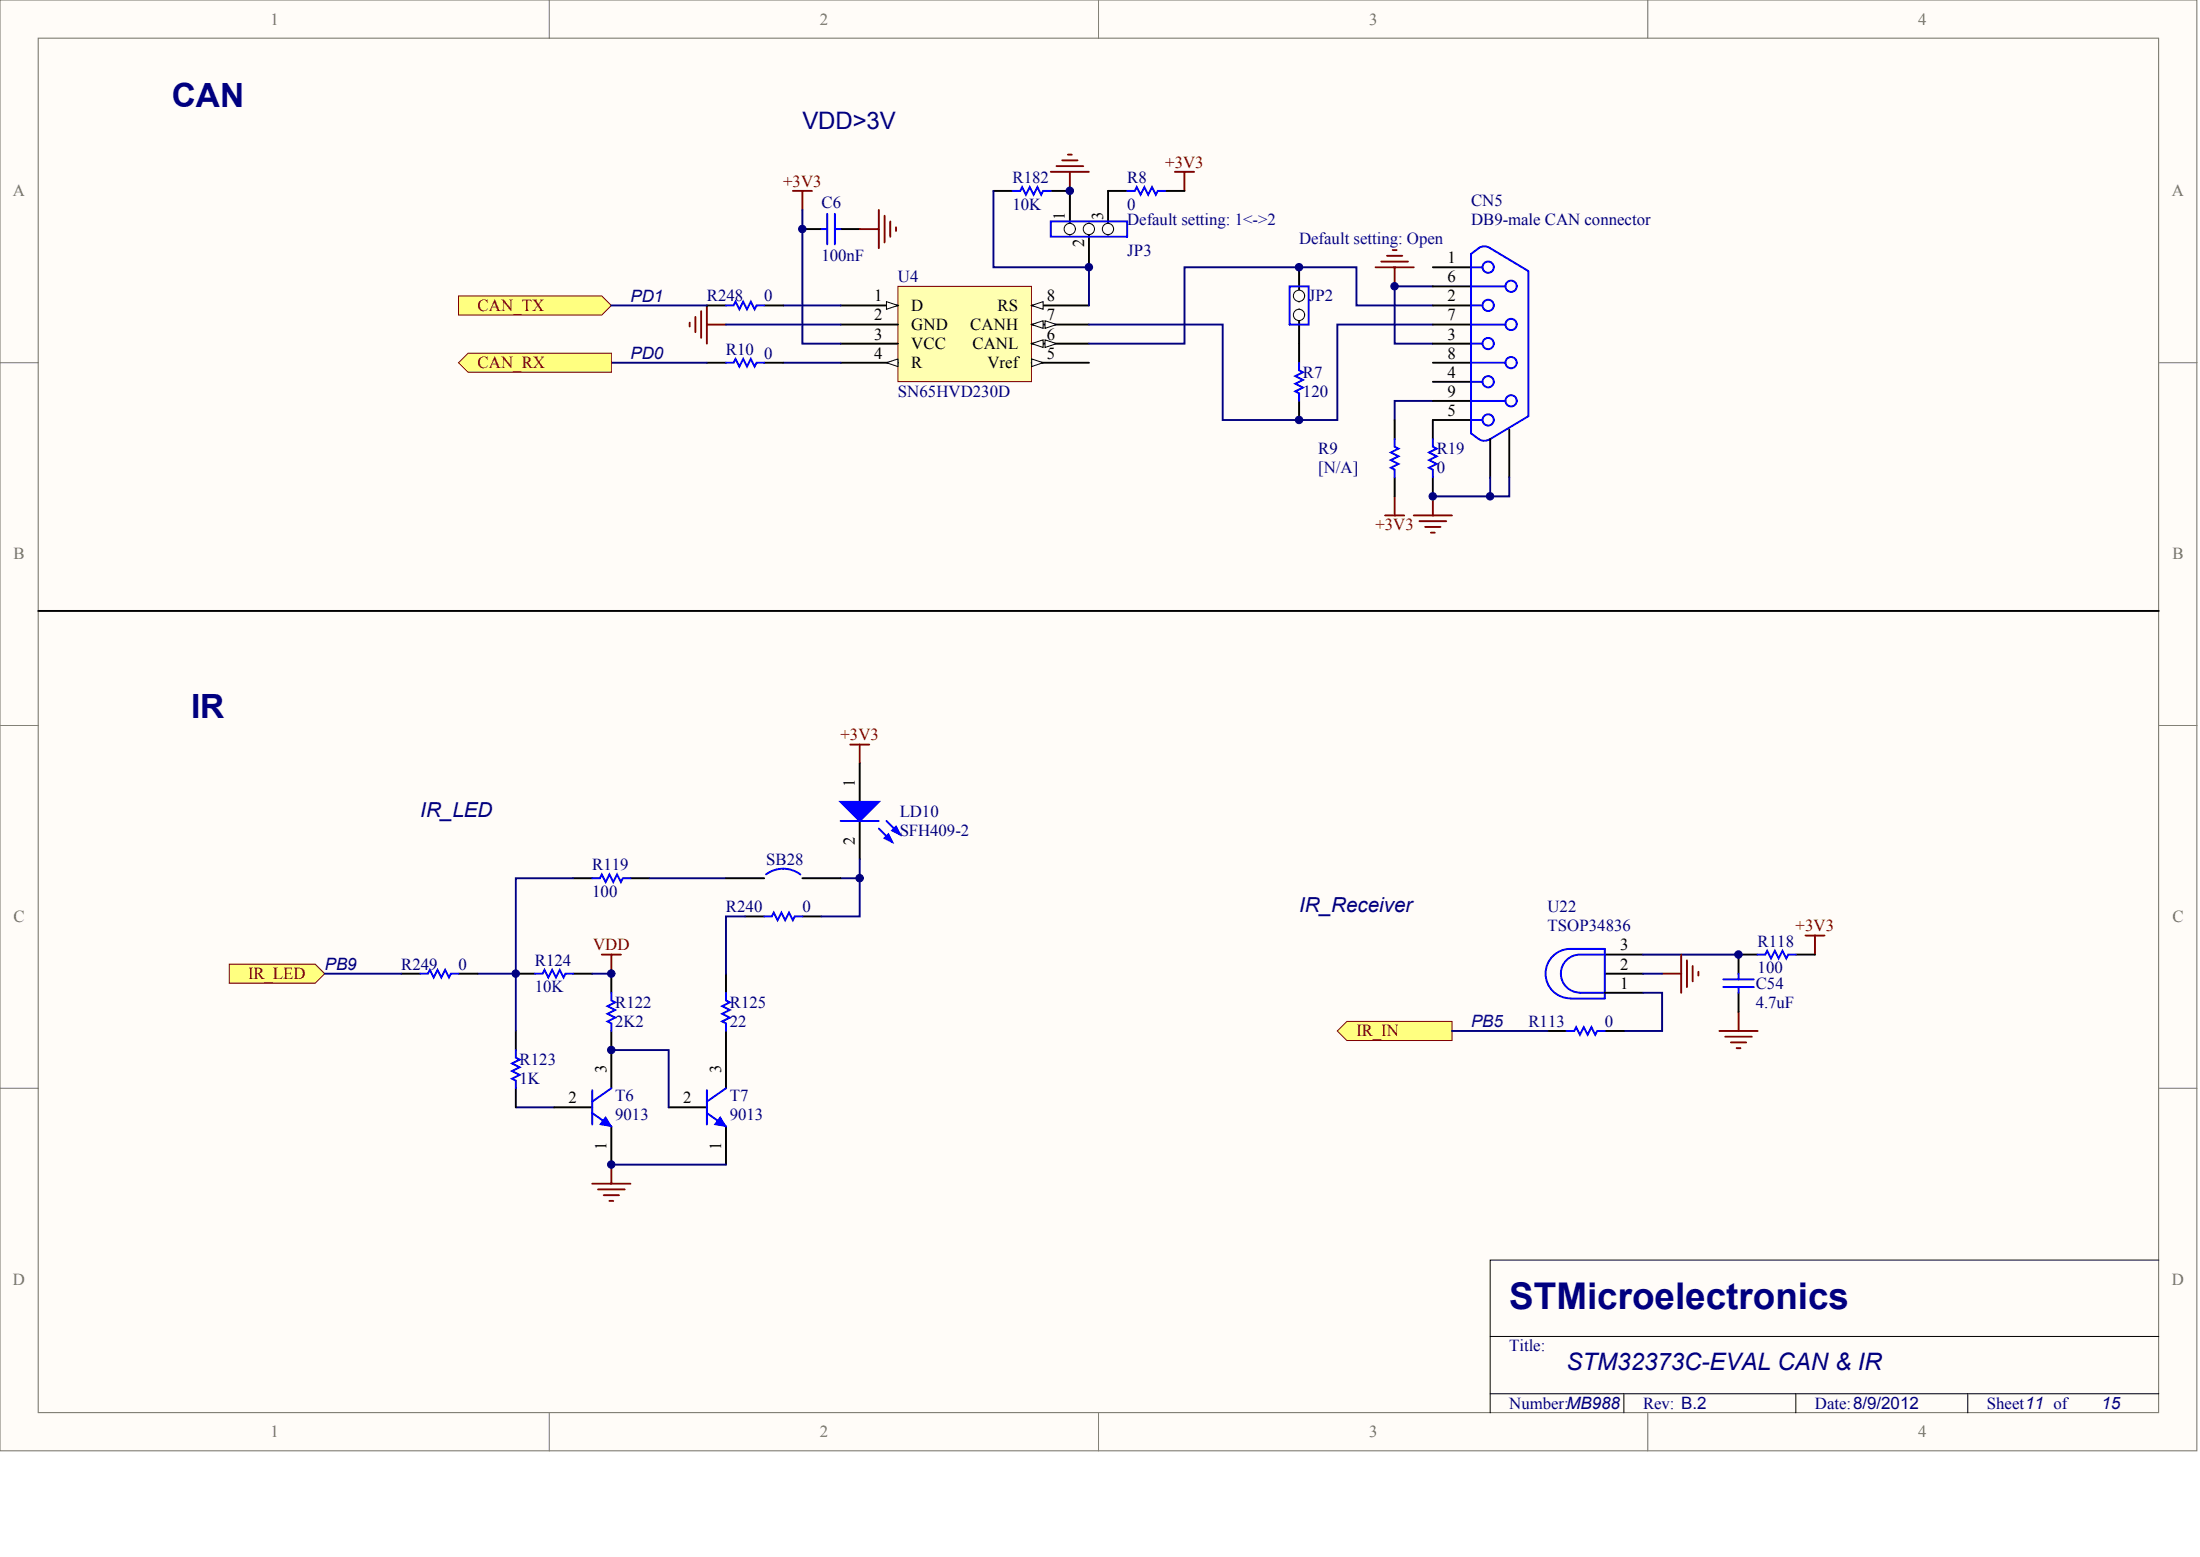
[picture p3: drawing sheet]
<svg xmlns="http://www.w3.org/2000/svg" width="840mm" height="594mm" viewBox="0 0 840 594" stroke-linecap="round" stroke-linejoin="round" font-family="sans-serif">
<g fill="#fffcf8" stroke="#716f64" stroke-width=".38">
<path d="M0 0h838.4v553.6h-838.4z"/>
<path d="M14.6 14.6h809.2v524.4h-809.2z"/>
</g>
<path d="M209.6 0v14.6M419.2 0v14.6M628.9 0v14.6M0 138.4h14.6M823.9 138.4h14.6M0 276.8h14.6M823.9 276.8h14.6M0 415.2h14.6M823.9 415.2h14.6M209.6 539.1v14.5M419.2 539.1v14.5M628.9 539.1v14.5" fill="none" stroke="#716f64" stroke-width=".38"/>
<path d="M823.9 480.8h-255.2v58.3M568.7 509.9h255.2M568.7 531.8h255.2M619.7 531.8v7.3M685.4 531.8v7.3M751 531.8v7.3" fill="none" stroke="#000" stroke-width=".38"/>
<path d="M14.6 233.1h809.3" fill="none" stroke="#000" stroke-width=".73"/>
<path d="M342.7 109.3h50.9v36.3h-50.9z" fill="#ffffb0" stroke="#800000" stroke-width=".38"/>
<path d="M320.8 116.6h21.9" fill="none" stroke="#000" stroke-width=".73"/>
<path d="M338.3 115.1l4.4 1.5-4.4 1.4z" fill="#fffcf8" stroke="#000" stroke-width=".38"/>
<path d="M320.8 123.8h21.9M320.8 131.1h21.9M320.8 138.4h21.9" fill="none" stroke="#000" stroke-width=".73"/>
<path d="M338.3 138.4l4.4-1.5v3z" fill="#fffcf8" stroke="#000" stroke-width=".38"/>
<path d="M393.7 138.4h21.9" fill="none" stroke="#000" stroke-width=".73"/>
<path d="M393.7 136.9l4.4 1.5-4.4 1.5z" fill="#fffcf8" stroke="#000" stroke-width=".38"/>
<path d="M393.7 131.1h21.9" fill="none" stroke="#000" stroke-width=".73"/>
<g fill="#fffcf8" stroke="#000" stroke-width=".38">
<path d="M393.7 131.1l4.4-1.4v2.9z"/>
<path d="M398.8 129.7l4.4 1.4-4.4 1.5z"/>
</g>
<path d="M393.7 123.8h21.9" fill="none" stroke="#000" stroke-width=".73"/>
<g fill="#fffcf8" stroke="#000" stroke-width=".38">
<path d="M393.7 123.8l4.4-1.4v2.9z"/>
<path d="M398.8 122.4l4.4 1.4-4.4 1.5z"/>
</g>
<path d="M393.7 116.6h21.9" fill="none" stroke="#000" stroke-width=".73"/>
<path d="M393.7 116.6l4.4-1.5v2.9z" fill="#fffcf8" stroke="#000" stroke-width=".38"/>
<path d="M298.9 116.6h21.9M546.8 109.3h-14.5v21.8h14.5M277.1 123.8h43.7" fill="none" stroke="#000080" stroke-width=".73"/>
<g fill="none" stroke="#800000" stroke-width=".73">
<path d="M302.6 72.8h7.3M306.2 72.8v7.3M527.1 99.8h10.3M529.3 97.6h5.9M531.5 95.4h1.5M267.6 118.7v10.2M269.8 116.6v14.5M525 102h14.5M532.3 102v7.3M263.2 123.1v1.5M265.4 120.9v5.8M269.8 123.8h7.3"/>
<path d="M528.6 196.7h7.3M532.3 189.4v7.3"/>
</g>
<path d="M495.8 118v20.4M495.8 153v7.3" fill="none" stroke="#000" stroke-width=".73"/>
<path d="M495.8 138.4v2.9l1.5 .7-3 1.5 3 1.5-3 1.4 3 1.5-3 1.4 1.5 .8v2.9" fill="none" stroke="#00f" stroke-width=".73"/>
<circle cx="495.8" cy="120.2" r="2.15" fill="#fffcf8" stroke="#000" stroke-width=".38"/>
<path d="M495.8 102v13.1" fill="none" stroke="#000" stroke-width=".73"/>
<circle cx="495.8" cy="112.9" r="2.15" fill="#fffcf8" stroke="#000" stroke-width=".38"/>
<path d="M492.2 109.3h7.2v14.5h-7.2z" fill="none" stroke="#00f" stroke-width=".73"/>
<path d="M546.8 116.6h-29.1v-14.6h-65.6v29.1h-36.5M415.6 123.8h51v36.5h43.8v-36.5h36.4" fill="none" stroke="#000080" stroke-width=".73"/>
<path d="M422.9 72.8v16.8" fill="none" stroke="#000" stroke-width=".73"/>
<circle cx="422.9" cy="87.4" r="2.15" fill="#fffcf8" stroke="#000" stroke-width=".38"/>
<path d="M415.6 85.2v16.8" fill="none" stroke="#000" stroke-width=".73"/>
<circle cx="415.6" cy="87.4" r="2.15" fill="#fffcf8" stroke="#000" stroke-width=".38"/>
<path d="M408.3 72.8v16.8" fill="none" stroke="#000" stroke-width=".73"/>
<circle cx="408.3" cy="87.4" r="2.15" fill="#fffcf8" stroke="#000" stroke-width=".38"/>
<g fill="none" stroke="#00f" stroke-width=".73">
<path d="M386.4 72.8h2.9l.8-1.4 1.4 2.9 1.5-2.9 1.5 2.9 1.4-2.9 1.5 2.9 .7-1.5h2.9M430.2 72.8h2.9l.7-1.4 1.5 2.9 1.4-2.9 1.5 2.9 1.5-2.9 1.4 2.9 .7-1.5h3M313.5 87.4h2.2M315.7 81.6v11.6M318.6 81.6v11.6M318.6 87.4h2.2M401 84.5h29.2v5.8h-29.2zM564.3 94.7l1.2-.6 1.3-.1 1.9 .7M564.3 94.7l-2.9 2.2v68.5l4.2 2.7h1.9l1.2-.6M568.7 94.7l14.6 8.7v55.4l-14.6 8.7M561.4 116.6h4.4M561.4 109.3h13.1"/>
<path d="M561.4 102h4.4M561.4 138.4h13.1M561.4 131.1h4.4M561.4 123.8h13.1M561.4 153h13.1M561.4 145.7h4.4M532.3 167.5v3l1.4 .7-2.9 1.4 2.9 1.5-2.9 1.5 2.9 1.4-2.9 1.5 1.5 .7v2.9M546.8 167.5v3l1.5 .7-2.9 1.4 2.9 1.5-2.9 1.5 2.9 1.4-2.9 1.5 1.4 .7v2.9M561.4 160.3h4.4"/>
<circle cx="567.9" cy="101.9" r="2.15"/>
<circle cx="567.9" cy="116.5" r="2.15"/>
<circle cx="576.7" cy="109.2" r="2.15"/>
<circle cx="567.9" cy="131.1" r="2.15"/>
<circle cx="576.7" cy="138.4" r="2.15"/>
<circle cx="576.7" cy="123.8" r="2.15"/>
<circle cx="567.9" cy="145.7" r="2.15"/>
<circle cx="576.7" cy="152.9" r="2.15"/>
<circle cx="567.9" cy="160.2" r="2.15"/>
</g>
<g fill="none" stroke="#800000" stroke-width=".73">
<path d="M407.6 59h1.4M401 65.6h14.6M403.2 63.4h10.2M405.4 61.2h5.8M408.3 65.6v7.2M448.4 65.6h7.3M452.1 65.6v7.2M328.1 87.4h7.3M335.4 80.1v14.6M337.6 82.3v10.2M339.8 84.5v5.8M342 86.7v1.4"/>
<path d="M539.5 196.7h14.6M541.7 198.9h10.2M546.8 189.4v7.3M543.9 201.1h5.9M546.1 203.2h1.5"/>
</g>
<g fill="none" stroke="#000" stroke-width=".73">
<path d="M379.1 72.8h7.3M401 72.8h7.3M422.9 72.8h7.3M444.8 72.8h7.3M306.2 87.4h7.3M320.8 87.4h7.3M546.8 102h14.6M546.8 109.3h14.6M546.8 116.6h14.6M546.8 123.8h14.6M546.8 131.1h14.6M546.8 138.4h14.6"/>
<path d="M546.8 145.7h14.6M546.8 153h14.6M532.3 160.3v7.2M561.4 160.3h-14.6v7.2M568.7 167.5v14.6M576 163.9v18.2M532.3 182.1v7.3M546.8 182.1v7.3"/>
</g>
<path d="M379.1 72.8v29.2h36.5v14.6M306.2 80.1v51h14.6M298.9 138.4h21.9M546.8 153h-14.5v7.3M568.7 182.1v7.3M576 182.1v7.3h-29.2" fill="none" stroke="#000080" stroke-width=".73"/>
<path d="M175 112.9h54.7l3.6 3.7-3.6 3.6h-54.7z" fill-rule="evenodd" fill="#ffff80" stroke="#800000" stroke-width=".38"/>
<path d="M269.8 138.4h7.3M291.6 138.4h7.3" fill="none" stroke="#000" stroke-width=".73"/>
<path d="M277.1 138.4h2.9l.7-1.5 1.5 3 1.4-3 1.5 3 1.4-3 1.5 3 .7-1.5h2.9" fill="none" stroke="#00f" stroke-width=".73"/>
<path d="M233.3 138.4h36.5" fill="none" stroke="#000080" stroke-width=".73"/>
<g fill="#ffff80" stroke="#800000" stroke-width=".38">
<path d="M175 138.4l3.6-3.6h54.7v7.2h-54.7z" fill-rule="evenodd"/>
<path d="M87.5 367.9h32.8l3.6 3.6-3.6 3.7h-32.8z" fill-rule="evenodd"/>
</g>
<g fill="none" stroke="#000" stroke-width=".73">
<path d="M328.1 291.4v14.6M328.1 313.2v14.6M218.7 335.1h7.3M240.6 335.1h7.3M196.9 371.5h7.3M218.7 371.5h7.3M277.1 371.5v7.3M612.5 371.5h14.5M612.5 364.2h14.5M612.5 378.8h14.5M663.5 378.8v7.3M670.8 364.2h-7.3v7.3"/>
<path d="M685.4 364.2h7.3M196.9 393.4v7.3M277.1 393.4v21.8M196.9 415.2v7.3M233.3 400.7v14.5M211.4 422.5h14.6M233.3 429.8v14.6M255.2 422.5h14.6M277.1 429.8v14.6"/>
</g>
<g fill="none" stroke="#00f" stroke-width=".73">
<path d="M320.8 313.2h14.6M335.4 316.2l5.1 5.1M338.3 313.2l5.1 5.1M226 335.1h2.9l.8-1.5 1.4 3 1.5-3 1.4 3 1.5-3 1.5 3 .7-1.5h2.9M204.2 371.5h2.9l.7-1.4 1.5 2.9 1.4-2.9 1.5 2.9 1.4-2.9 1.5 2.9 .7-1.5h2.9M277.1 378.8v2.9l1.4 .7-2.9 1.5 2.9 1.5-2.9 1.4 2.9 1.5-2.9 1.4 1.5 .8v2.9M603 378.8h9.5M612.5 364.2h-9.5a7.2 7.2 0 0 0-7.3 7.3 7.2 7.2 0 0 0 7.3 7.2M657.7 376.6h11.6M657.7 373.7h11.6M663.5 371.5v2.2M663.5 376.6v2.2"/>
<path d="M670.8 364.2h2.9l.7-1.4 1.5 2.9 1.4-2.9 1.5 2.9 1.5-2.9 1.4 2.9 .8-1.5h2.9M599.3 380.9a9.4 9.4 0 0 1-9.4-9.4 9.4 9.4 0 0 1 9.4-9.5h13.2v19h-13.2M196.9 400.7v2.9l1.4 .7-2.9 1.5 2.9 1.4-2.9 1.5 2.9 1.4-2.9 1.5 1.5 .7v2.9M226 416v13.1M233.3 415.2l-7.3 5.1M269.8 416v13.1M277.1 415.2l-7.3 5.1M226 424.7l7.3 5.1M269.8 424.7l7.3 5.1"/>
</g>
<g fill="none" stroke="#800000" stroke-width=".73">
<path d="M324.5 284.1h7.2M328.1 284.1v7.3M689 356.9h7.3M692.7 356.9v7.3M229.7 364.2h7.3M233.3 364.2v7.3M656.2 393.4h14.6M658.4 395.6h10.2M660.6 397.7h5.8M662.8 399.9h1.4M663.5 386.1v7.3M226 451.7h14.6"/>
<path d="M228.2 453.8h10.2M230.4 456h5.8M232.6 458.2h1.4M233.3 444.4v7.3"/>
</g>
<path d="M218.7 335.1h-21.8v58.3M247.9 335.1h29.2M328.1 327.8v7.3h-7.3M182.3 371.5h14.6M226 371.5h7.3M627 378.8h7.3v14.6h-14.6M627 364.2h36.5M233.3 400.7h21.9v21.8M196.9 422.5h14.5M233.3 444.4h43.8" fill="none" stroke="#000080" stroke-width=".73"/>
<g fill="#00f" stroke="#00f" stroke-width=".73">
<path d="M320.8 306h14.6l-7.3 7.2z"/>
<path d="M337.6 319.8l1.4-1.5 1.5 3z"/>
<path d="M340.5 316.9l1.5-1.5 1.4 2.9z"/>
</g>
<g fill="#00f" stroke="#00f" stroke-width=".38">
<path d="M231.1 426.2l2.2 3.6-4.4-.7z"/>
<path d="M274.9 426.2l2.2 3.6-4.4-.7z"/>
</g>
<path d="M510.4 393.4l3.6-3.7h40.1v7.3h-40.1z" fill-rule="evenodd" fill="#ffff80" stroke="#800000" stroke-width=".38"/>
<path d="M634.3 371.5h7.3M641.6 364.2v14.6M643.8 366.4v10.2M646 368.6v5.8M648.2 370.8v1.4" fill="none" stroke="#800000" stroke-width=".73"/>
<path d="M233.3 116.6h36.5M328.1 335.1v14.6h-14.6M284.4 349.7h-7.3v21.8M123.9 371.5h29.2M627 371.5h7.3M554.1 393.4h36.5" fill="none" stroke="#000080" stroke-width=".73"/>
<path d="M269.8 116.6h7.3M291.6 116.6h7.3M277.1 335.1h14.5M306.2 335.1h14.6M284.4 349.7h7.2M306.2 349.7h7.3M153.1 371.5h7.3M175 371.5h7.3M233.3 371.5v7.3M233.3 393.4v7.3M590.6 393.4h7.3M612.5 393.4h7.2" fill="none" stroke="#000" stroke-width=".73"/>
<path d="M277.1 116.6h2.9l.7-1.5 1.5 2.9 1.4-2.9 1.5 2.9 1.4-2.9 1.5 2.9 .7-1.4h2.9M292.4 333.6a10.9 10.9 0 0 1 13.1 .1M291.6 349.7h3l.7-1.5 1.4 2.9 1.5-2.9 1.5 2.9 1.4-2.9 1.5 2.9 .7-1.4h2.9M160.4 371.5h2.9l.8-1.4 1.4 2.9 1.5-2.9 1.4 2.9 1.5-2.9 1.4 2.9 .8-1.5h2.9M233.3 378.8v2.9l1.5 .7-2.9 1.5 2.9 1.5-2.9 1.4 2.9 1.5-2.9 1.4 1.4 .8v2.9M597.9 393.4h2.9l.7-1.5 1.5 2.9 1.4-2.9 1.5 2.9 1.5-2.9 1.4 2.9 .7-1.4h3" fill="none" stroke="#00f" stroke-width=".73"/>
<g fill="#000080" stroke="#000080" stroke-width=".38">
<circle cx="196.8" cy="371.5" r="1.42"/>
<circle cx="233.3" cy="444.3" r="1.42"/>
<circle cx="233.3" cy="400.6" r="1.42"/>
<circle cx="233.3" cy="371.5" r="1.42"/>
<circle cx="306.2" cy="87.4" r="1.42"/>
<circle cx="328.1" cy="335.1" r="1.42"/>
<circle cx="408.3" cy="72.8" r="1.42"/>
<circle cx="415.6" cy="101.9" r="1.42"/>
<circle cx="495.8" cy="160.2" r="1.42"/>
<circle cx="495.8" cy="101.9" r="1.42"/>
<circle cx="532.2" cy="109.2" r="1.42"/>
<circle cx="546.8" cy="189.4" r="1.42"/>
<circle cx="568.7" cy="189.4" r="1.42"/>
<circle cx="663.5" cy="364.2" r="1.42"/>
</g>
<text font-size="14.1" fill="#000080" x="576" y="499.3">STMicroelectronics</text>
<g font-size="12.7" fill="#000080">
<text x="65.6" y="40.7">CAN</text>
<text x="72.9" y="273.8">IR</text>
</g>
<g font-size="9.2" fill="#000080">
<text x="306.2" y="49.2">VDD&gt;3V</text>
<text x="597.9" y="522.6">STM32373C-EVAL CAN &amp; IR</text>
</g>
<g font-size="7.9" fill="#000080">
<text x="160.4" y="311.6">IR_LED</text>
<text x="495.8" y="348">IR_Receiver</text>
</g>
<g font-size="6.5" fill="#000080">
<text x="240.6" y="115.1">PD1</text>
<text x="240.6" y="137">PD0</text>
<text x="123.9" y="370.1">PB9</text>
<text x="802" y="537.7">15</text>
</g>
<text font-size="6.5" fill="#0c0087" x="561.4" y="392">PB5</text>
<g font-size="6.4" fill="#716f64">
<text x="103.2" y="9.3">1</text>
<text x="312.9" y="9.3">2</text>
<text x="522.5" y="9.3">3</text>
<text x="732.1" y="9.3">4</text>
<text x="5" y="74.9">A</text>
<text x="828.9" y="74.9">A</text>
<text x="5.2" y="213.3">B</text>
<text x="829.1" y="213.3">B</text>
<text x="5.2" y="351.7">C</text>
<text x="829.1" y="351.7">C</text>
<text x="5" y="490.1">D</text>
<text x="828.9" y="490.1">D</text>
<text x="103.2" y="548.4">1</text>
<text x="312.9" y="548.4">2</text>
<text x="522.5" y="548.4">3</text>
<text x="732.1" y="548.4">4</text>
</g>
<g font-size="6.4" fill="#800000">
<text x="444.7" y="64">+3V3</text>
<text x="298.9" y="71.3">+3V3</text>
<text x="182.3" y="118.6">CAN_TX</text>
<text x="182.3" y="140.5">CAN_RX</text>
<text x="524.9" y="202.4">+3V3</text>
<text x="320.7" y="282.5">+3V3</text>
<text x="685.3" y="355.4">+3V3</text>
<text x="226.3" y="362.7">VDD</text>
<text x="94.7" y="373.6">IR_LED</text>
<text x="517.7" y="395.4">IR_IN</text>
</g>
<g font-size="6.4" fill="#000080">
<text x="386.4" y="69.8">R182</text>
<text x="430.2" y="69.8">R8</text>
<text x="313.5" y="79.3">C6</text>
<text x="386.4" y="80">10K</text>
<text x="430.2" y="80">0</text>
<text x="561.4" y="78.6">CN5</text>
<text x="561.4" y="85.8">DB9-male CAN connector</text>
<text x="313.5" y="99.7">100nF</text>
<text x="430.2" y="97.5">JP3</text>
<text x="342.7" y="107.7">U4</text>
<text x="269.8" y="115">R248</text>
<text x="291.6" y="115">0</text>
<text x="499.4" y="115">JP2</text>
<text x="277.1" y="135.4">R10</text>
<text x="291.6" y="136.8">0</text>
<text x="497.3" y="144.1">R7</text>
<text x="342.7" y="151.4">SN65HVD230D</text>
<text x="497.3" y="151.4">120</text>
<text x="503.1" y="173.3">R9</text>
<text x="548.3" y="173.3">R19</text>
<text x="503.1" y="180.5">[N/A]</text>
<text x="548.3" y="180.5">0</text>
<text x="343.4" y="311.7">LD10</text>
<text x="343.4" y="319">SFH409-2</text>
<text x="292.4" y="329.9">SB28</text>
<text x="226" y="332.1">R119</text>
<text x="226" y="342.3">100</text>
<text x="277.1" y="348.1">R240</text>
<text x="306.2" y="348.1">0</text>
<text x="590.6" y="348.1">U22</text>
<text x="590.6" y="355.4">TSOP34836</text>
<text x="670.8" y="361.2">R118</text>
<text x="153.1" y="369.9">R249</text>
<text x="175" y="369.9">0</text>
<text x="204.2" y="368.5">R124</text>
<text x="670.8" y="371.4">100</text>
<text x="670.1" y="377.2">C54</text>
<text x="204.2" y="378.7">10K</text>
<text x="234.8" y="384.5">R122</text>
<text x="278.5" y="384.5">R125</text>
<text x="670.1" y="384.5">4.7uF</text>
<text x="234.8" y="391.8">2K2</text>
<text x="278.5" y="391.8">22</text>
<text x="583.3" y="391.8">R113</text>
<text x="612.5" y="391.8">0</text>
<text x="198.3" y="406.4">R123</text>
<text x="198.3" y="413.7">1K</text>
<text x="234.8" y="420.2">T6</text>
<text x="278.5" y="420.2">T7</text>
<text x="234.8" y="427.5">9013</text>
<text x="278.5" y="427.5">9013</text>
<text x="576" y="515.6">Title:</text>
<text x="576" y="537.5">Number:MB988</text>
<text x="627" y="537.5">Rev: B.2</text>
<text x="692.7" y="537.5">Date:8/9/2012</text>
<text x="758.3" y="537.5">Sheet11 of</text>
</g>
<g font-size="6.4" fill="#0c0087">
<text x="430.2" y="85.8">Default setting: 1&lt;-&gt;2</text>
<text x="495.8" y="93.1">Default setting: Open</text>
</g>
<g font-size="6.4">
<text x="552.4" y="100.4">1</text>
<text x="552.4" y="107.7">6</text>
<text x="333.6" y="115">1</text>
<text x="347.8" y="118.6">D</text>
<text x="380.7" y="118.6">RS</text>
<text x="399.6" y="115">8</text>
<text x="552.4" y="115">2</text>
<text x="333.6" y="122.3">2</text>
<text x="347.8" y="125.9">GND</text>
<text x="370.3" y="125.9">CANH</text>
<text x="399.6" y="122.3">7</text>
<text x="552.4" y="122.3">7</text>
<text x="333.6" y="129.5">3</text>
<text x="399.6" y="129.5">6</text>
<text x="552.4" y="129.5">3</text>
<text x="333.6" y="136.8">4</text>
<text x="347.8" y="133.2">VCC</text>
<text x="371.2" y="133.2">CANL</text>
<text x="399.6" y="136.8">5</text>
<text x="552.4" y="136.8">8</text>
<text x="347.8" y="140.5">R</text>
<text x="376.9" y="140.5">Vref</text>
<text x="552.4" y="144.1">4</text>
<text x="552.4" y="151.4">9</text>
<text x="552.4" y="158.7">5</text>
<text x="618.3" y="362.7">3</text>
<text x="618.3" y="369.9">2</text>
<text x="618.3" y="377.2">1</text>
<text x="217" y="420.9">2</text>
<text x="260.7" y="420.9">2</text>
</g>
<g font-size="6.3">
<text x="406.4" y="83.8" transform="rotate(-90 406.4 83.8)">1</text>
<text x="421" y="83.8" transform="rotate(-90 421 83.8)">3</text>
<text x="413.7" y="94.3" transform="rotate(-90 413.7 94.3)">2</text>
<text x="326.2" y="300.1" transform="rotate(-90 326.2 300.1)">1</text>
<text x="326.2" y="322.3" transform="rotate(-90 326.2 322.3)">2</text>
<text x="231.5" y="409.4" transform="rotate(-90 231.5 409.4)">3</text>
<text x="275.2" y="409.4" transform="rotate(-90 275.2 409.4)">3</text>
<text x="231.5" y="438.9" transform="rotate(-90 231.5 438.9)">1</text>
<text x="275.2" y="438.9" transform="rotate(-90 275.2 438.9)">1</text>
</g>
</svg>
